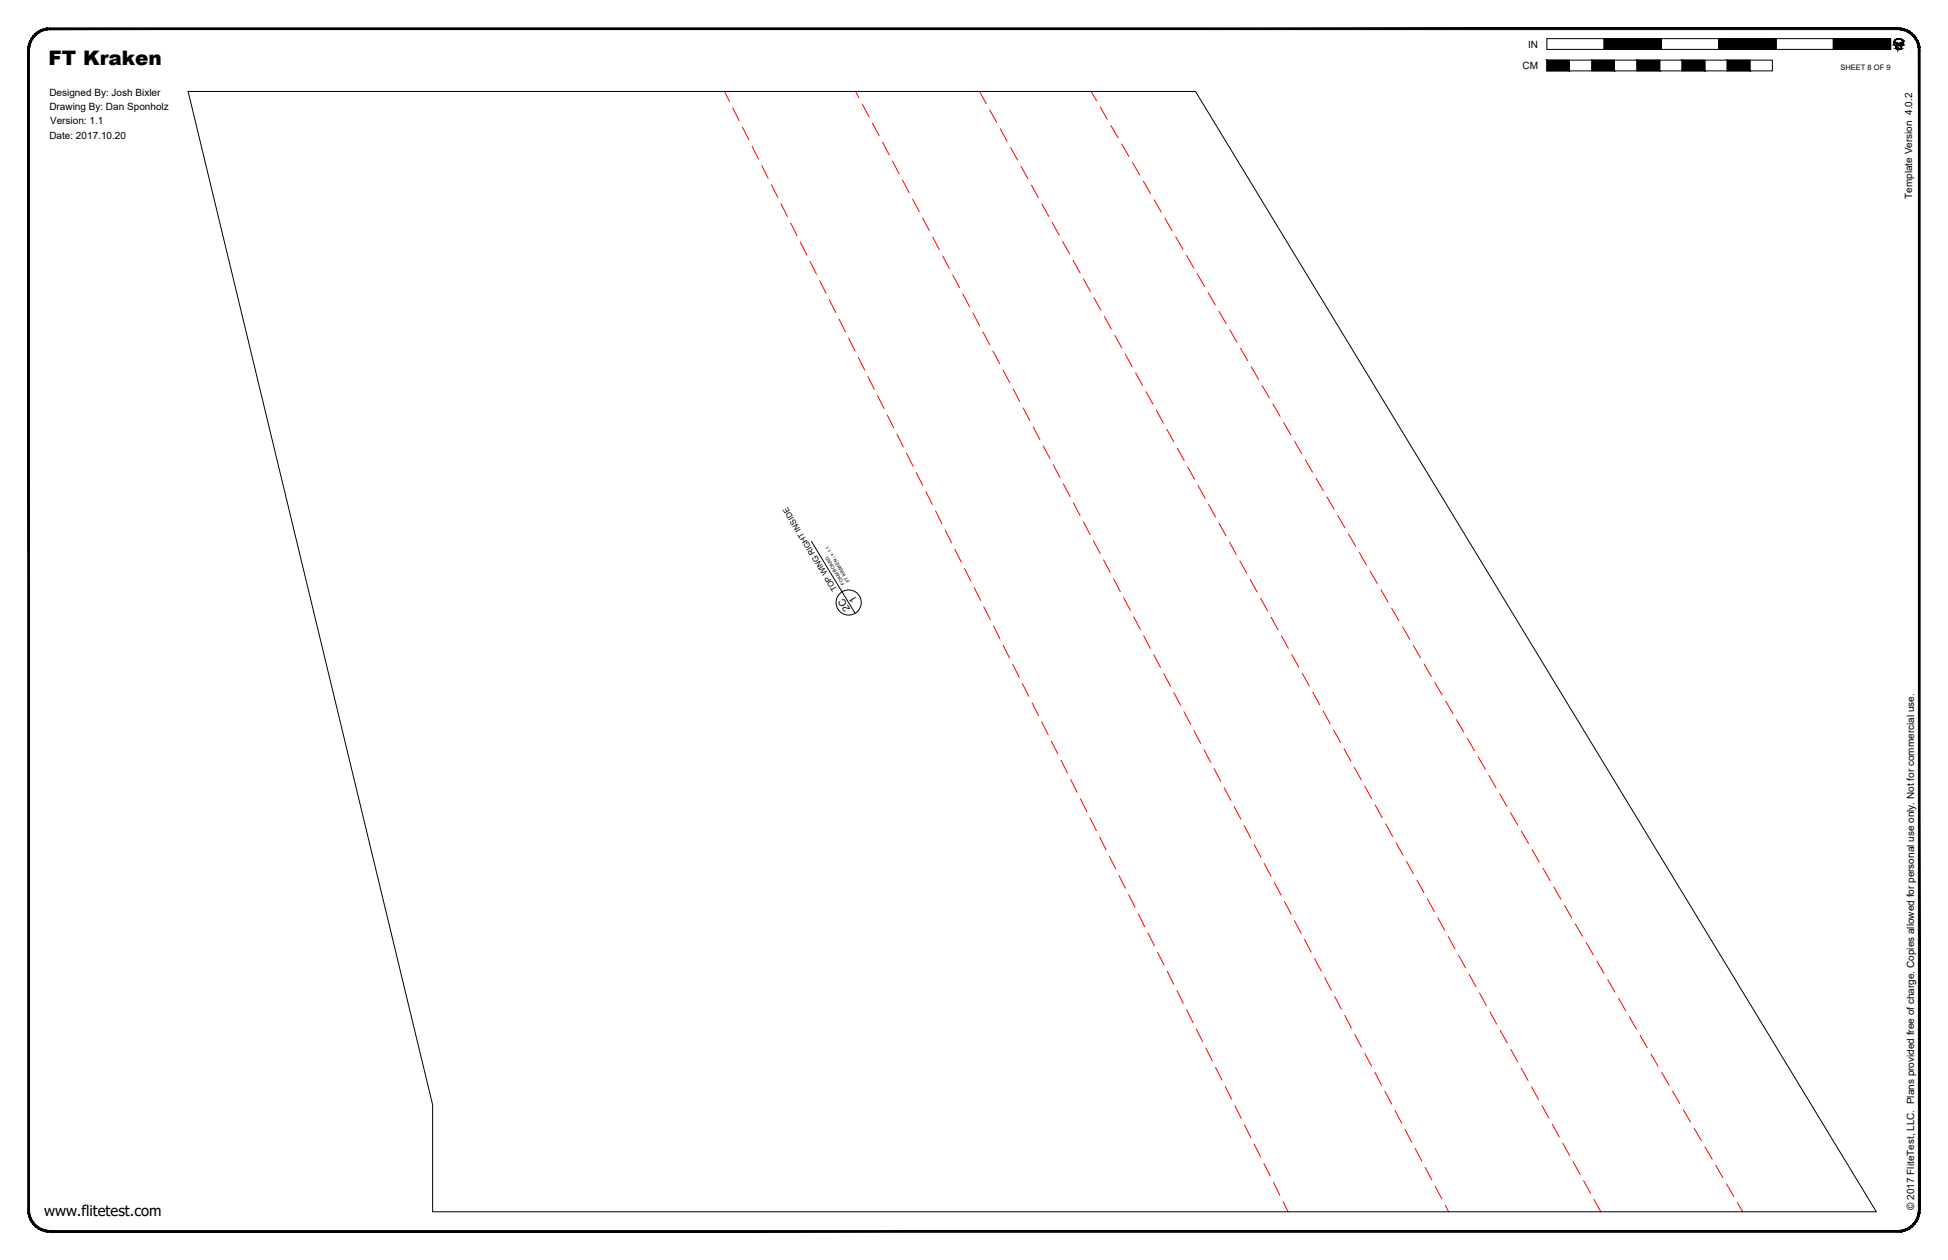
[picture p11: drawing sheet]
<svg xmlns="http://www.w3.org/2000/svg" width="864mm" height="559mm" viewBox="0 0 864 559" stroke-linecap="round" stroke-linejoin="round" font-family="sans-serif">
<!-- layer: 02 SCORE -->
<g fill="none" stroke="#f00" stroke-width=".44">
<path d="M321.2 40.6l2.2 4.4M324.9 47.9l2.8 5.6M329.1 56.3l2.9 5.7M379.3 40.6l1.5 2.8M382.3 46.2l3 5.6M386.8 54.6l2.9 5.6M434.2 40.6l3 5.4M438.8 48.7l3.1 5.6M443.4 57.1l3.1 5.5M483.7 40.6l2.4 4.1M487.7 47.4l3.2 5.5M492.5 55.6l3.2 5.6"/>
<path d="M333.4 64.9l2.9 5.6M337.7 73.4l2.8 5.7M391.2 63l3 5.6M395.6 71.5l3 5.6M400.1 79.9l3 5.6M448 65.4l3.1 5.6M452.7 73.8l3 5.5M497.3 63.9l3.2 5.5M502.1 72.1l3.2 5.5M342 81.9l2.8 5.6M346.2 90.4l2.9 5.7M350.6 98.9l2.8 5.7"/>
<path d="M404.6 88.3l3 5.6M409 96.7l3 5.6M457.3 82.1l3 5.5M461.9 90.4l3.1 5.6M466.5 98.8l3.1 5.5M506.9 80.4l3.2 5.5M511.6 88.6l3.3 5.5M516.5 96.8l3.1 5.5M354.8 107.4l2.8 5.7M359.1 115.9l2.9 5.7M413.5 105.2l2.9 5.6M417.9 113.5l3 5.6"/>
<path d="M471.1 107.1l3.1 5.5M475.7 115.4l3.1 5.6M521.2 105.1l3.2 5.5M526 113.3l3.2 5.5M363.4 124.5l2.8 5.6M367.7 132.9l2.8 5.7M422.4 122l3 5.6M426.9 130.4l2.9 5.6M431.3 138.8l3 5.6M480.3 123.7l3.1 5.6M484.9 132l3.2 5.6M530.8 121.5l3.2 5.5"/>
<path d="M535.6 129.8l3.2 5.5M540.4 138l3.2 5.5M371.9 141.5l2.9 5.6M376.2 150l2.9 5.7M380.5 158.5l2.8 5.6M435.8 147.2l2.9 5.6M440.2 155.7l3 5.6M489.6 140.4l3.1 5.5M494.2 148.7l3.1 5.6M498.8 157l3.1 5.6M545.2 146.2l3.2 5.5M549.9 154.5l3.3 5.5"/>
<path d="M384.8 167l2.8 5.7M389.1 175.5l2.8 5.7M444.7 164.1l2.9 5.6M449.1 172.5l3 5.6M503.5 165.4l3 5.5M508.1 173.7l3 5.6M554.8 162.7l3.1 5.5M559.5 170.9l3.2 5.5M564.3 179.2l3.2 5.5M393.3 184l2.9 5.7M397.6 192.5l2.9 5.7M453.6 180.9l3 5.6"/>
<path d="M458.1 189.3l2.9 5.7M462.5 197.8l3 5.6M512.7 182.1l3.1 5.5M517.3 190.4l3.1 5.5M521.9 198.7l3.1 5.6M569.1 187.4l3.2 5.5M573.9 195.6l3.2 5.6M401.9 201.1l2.9 5.6M406.2 209.5l2.8 5.7M410.5 218.1l2.8 5.6M466.9 206.2l3 5.6M471.4 214.6l3 5.6"/>
<path d="M526.5 207.1l3.1 5.5M531.1 215.4l3.2 5.5M578.7 203.9l3.2 5.5M583.5 212.1l3.2 5.5M414.7 226.6l2.9 5.7M419 235.1l2.9 5.6M475.9 223l2.9 5.6M480.3 231.4l3 5.7M484.8 239.8l2.9 5.7M535.8 223.7l3.1 5.6M540.4 232.1l3.1 5.5M588.2 220.4l3.3 5.5"/>
<path d="M593.1 228.6l3.1 5.5M597.8 236.8l3.2 5.5M423.3 243.6l2.9 5.7M427.6 252.1l2.8 5.7M489.2 248.3l3 5.6M493.7 256.7l3 5.6M545 240.4l3.1 5.6M549.6 248.7l3.1 5.5M554.3 257l3 5.6M602.6 245.1l3.2 5.5M607.4 253.3l3.2 5.5M431.9 260.6l2.8 5.7"/>
<path d="M436.1 269.1l2.9 5.7M440.4 277.6l2.9 5.7M498.1 265.1l3 5.6M502.6 273.5l2.9 5.6M558.9 265.4l3 5.5M563.5 273.7l3.1 5.5M612.2 261.5l3.2 5.5M617 269.8l3.2 5.5M621.8 278l3.2 5.5M444.7 286.1l2.8 5.7M449 294.7l2.9 5.6M507 282l3 5.6"/>
<path d="M511.5 290.4l3 5.6M516 298.8l2.9 5.6M568.1 282l3.1 5.6M572.7 290.4l3.1 5.5M577.4 298.7l3.1 5.5M626.5 286.2l3.3 5.5M631.4 294.5l3.1 5.5M453.2 303.2l2.9 5.6M457.6 311.7l2.8 5.6M520.4 307.2l3 5.6M524.9 315.7l3 5.6M582 307l3.1 5.6"/>
<path d="M586.6 315.4l3.1 5.5M636.1 302.7l3.2 5.5M640.9 310.9l3.2 5.5M645.7 319.2l3.2 5.5M461.8 320.2l2.9 5.7M466.1 328.7l2.9 5.7M470.4 337.2l2.8 5.7M529.3 324l3 5.7M533.8 332.5l2.9 5.6M591.2 323.7l3.1 5.5M595.8 332l3.1 5.6M650.5 327.4l3.2 5.5"/>
<path d="M655.3 335.6l3.2 5.6M474.7 345.7l2.8 5.7M478.9 354.2l2.9 5.7M538.2 340.9l3 5.6M542.7 349.3l3 5.6M547.2 357.7l2.9 5.6M600.4 340.4l3.1 5.5M605.1 348.7l3 5.6M609.7 357l3 5.6M660.1 343.9l3.2 5.5M664.9 352.1l3.2 5.5M483.2 362.7l2.9 5.7"/>
<path d="M487.5 371.2l2.9 5.7M491.8 379.8l2.9 5.6M551.6 366.2l3 5.6M556 374.6l3 5.6M614.3 365.4l3.1 5.5M618.9 373.7l3.1 5.6M669.7 360.4l3.1 5.5M674.5 368.6l3.1 5.5M679.2 376.8l3.2 5.5M496.1 388.3l2.8 5.6M500.4 396.8l2.8 5.6M560.5 383l3 5.6"/>
<path d="M565 391.4l2.9 5.6M569.4 399.8l3 5.7M623.6 382l3 5.5M628.2 390.3l3.1 5.6M632.8 398.7l3.1 5.5M684 385.1l3.2 5.5M688.8 393.3l3.2 5.5M504.6 405.3l2.9 5.7M508.9 413.8l2.9 5.6M573.9 408.3l2.9 5.6M578.3 416.7l3 5.6M637.4 407l3.1 5.5"/>
<path d="M642 415.3l3.1 5.6M693.6 401.5l3.2 5.5M698.4 409.8l3.2 5.5M703.2 418l3.2 5.5M513.2 422.3l2.9 5.7M517.5 430.8l2.8 5.7M521.8 439.3l2.8 5.7M582.8 425.1l3 5.6M587.2 433.5l3 5.6M646.6 423.7l3.1 5.5M651.2 432l3.1 5.6M708 426.2l3.1 5.5"/>
<path d="M712.8 434.5l3.1 5.5M526 447.8l2.9 5.7M530.3 456.4l2.9 5.6M591.7 442l3 5.6M596.2 450.4l2.9 5.6M600.6 458.8l3 5.6M655.9 440.3l3 5.6M660.5 448.7l3 5.5M665.1 457l3.1 5.6M717.5 442.7l3.2 5.5M722.3 450.9l3.2 5.6M727.1 459.2l3.2 5.5"/>
<path d="M534.6 464.8l2.8 5.7M538.9 473.4l2.9 5.6M605.1 467.2l2.9 5.6M609.5 475.6l3 5.7M669.8 465.3l3 5.6M674.4 473.7l3 5.5M731.9 467.4l3.2 5.5M736.7 475.7l3.2 5.5M543.1 481.9l2.9 5.7M547.5 490.4l2.8 5.6M551.7 498.9l2.9 5.7M614 484l3 5.6"/>
<path d="M618.5 492.5l2.9 5.6M679 482l3.1 5.6M683.6 490.3l3.1 5.6M688.2 498.7l3.1 5.5M741.5 483.9l3.2 5.5M746.3 492.1l3.2 5.5M556 507.4l2.9 5.7M560.3 515.9l2.8 5.7M622.9 500.9l2.9 5.6M627.3 509.3l3 5.6M631.8 517.7l3 5.6M692.8 507l3.1 5.6"/>
<path d="M697.4 515.3l3.1 5.5M751.1 500.4l3.1 5.5M755.8 508.6l3.3 5.5M760.6 516.8l3.2 5.5M564.6 524.4l2.8 5.7M568.8 533l2.3 4.4M636.3 526.2l2.9 5.6M640.7 534.5l1.5 2.9M702 523.6l3.1 5.6M706.7 532l3 5.4M765.4 525.1l3.2 5.5M770.2 533.3l2.4 4.1"/>
</g>
<!-- layer: 01 CUT -->
<path d="M83.4 40.6h446.6l301.8 496.8h-640v-47.4z" fill="none" stroke="#000" stroke-width=".44"/>
<!-- layer: 23 NOTES -->
<g fill="none" stroke="#000" stroke-width=".44">
<path d="M359.7 240.1l19.4 31.9"/>
<circle cx="376.2" cy="267.2" r="5.6"/>
</g>
<!-- layer: 21 FULL-SIZE -->
<path d="M685.8 17.1h25.4v4.8h-25.4zM711.2 17.1h25.4v4.8h-25.4zM736.6 17.1h25.4v4.8h-25.4zM762 17.1h25.4v4.8h-25.4zM787.4 17.1h25.4v4.8h-25.4zM812.8 17.1h25.4v4.8h-25.4zM839.9 18.7a1.98 1.98 0 0 1 1.9-1.5 1.98 1.98 0 0 1 1.9 1.5v1.3l-.9 .3v1.2l-1 .3-.1-.3v.3l-.2-.5-.1 .4-.4-.1v-.6l-.3 .5v-1.2l-.9-.3M840.1 18.8l1.3 .4 .2 .3 1.9-.7v.3l-1.7 1.2-1.7-1.2zM840.1 17.8a2.16 2.16 0 0 1 3.7 .9v1.3l-.9 .3v1.3l-1.1 .3-1.2-.3v-1.3l-.8-.3v-1.6zM685.8 26.7h9.9v4.7h10.1v-4.7h9.9v4.7h10.1v-4.7h10v4.7h10v-4.7h10v4.7h9.9v-4.7h10.1v4.7h9.9v-4.7h-9.9v4.7h-10.1v-4.7h-9.9v4.7h-10v-4.7h-10v4.7h-10v-4.7h-10.1v4.7h-9.9v-4.7h-10.1v4.7h-9.9zM841.1 21.7v-.5l.1 .5" fill="none" stroke="#000" stroke-width=".44"/>
<g fill="#000" stroke="#000" stroke-width=".44">
<path d="M839.9 18.2l-.1 .2zM840.1 18.8l1.1 .3h-1.1zM840.7 19.5h2.1l-1 .8zM841.4 17.2h.7zM842.4 19.1l1.1-.3v.3zM843.5 20h.3zM841.4 21.8h.7zM842.5 21.6h.4zM842.8 20.3h.3z"/>
<path d="M20.8 12.5l1.4-.1v.7zM20.8 12.5l.1 .7 1.3-.1zM19.4 12.8l1.4-.3 .1 .7zM19.4 12.8l.2 .7 1.3-.3zM18.1 13.3l1.3-.5 .2 .7zM18.1 13.3l.3 .7 1.2-.5zM16.9 13.9l1.2-.6 .3 .7zM16.9 13.9l.4 .7 1.1-.6zM15.7 14.8l1.2-.9 .4 .7zM15.7 14.8l.5 .6 1.1-.8zM15.7 14.8l.5 .6-1.5 .4zM14.7 15.8l.6 .5 .9-.9zM14.7 15.8l.6 .5-1.4 .6zM13.9 16.9l.6 .4 .8-1zM13.9 16.9l.6 .4-1.3 .9zM13.2 18.2l.7 .3 .6-1.2zM13.2 18.2l.7 .3-1.2 1zM12.7 19.5l.7 .2 .5-1.2zM12.7 19.5l.7 .2-1 1.2zM13.4 19.7l-1 1.2 .7 .1zM12.4 20.9l.7 .1-.8 1.3zM13.1 21l-.8 1.3h.7z"/>
<path d="M711.2 17.1l25.4 4.8v-4.8zM711.2 17.1l25.4 4.8h-25.4z"/>
<path d="M762 17.1l25.4 4.8v-4.8zM762 17.1l25.4 4.8h-25.4z"/>
<path d="M812.8 17.1l25.4 4.8v-4.8zM812.8 17.1l25.4 4.8h-25.4z"/>
<path d="M839.8 18.7v1.3zM839.8 18.7v1.3z"/>
<path d="M839.8 20h.2zM839.8 20h.2z"/>
<path d="M839.8 18.4v.3zM839.8 18.4v.3z"/>
<path d="M840.7 17.4h.2zM840.5 17.5l.2-.1z"/>
<path d="M840.1 19.1l1.3 .1zM840.1 19.1l1.3 .1z"/>
<path d="M840.9 17.3h.4zM840.7 17.4l.2-.1zM840.7 17.4h.2zM840.7 17.4h.2z"/>
<path d="M22.2 13.1h819.2v-.7zM22.2 12.4h819.2l-819.2 .7z"/>
<path d="M840.2 19.2l1.2 .1zM840.2 19.2l1.2 .1z"/>
<path d="M840.4 19.3l1.2 .2zM840.4 19.3l1.2 .2z"/>
<path d="M841 17.2h.5zM840.9 17.3h.4z"/>
<path d="M841.1 17.2h.5zM841 17.2h.5z"/>
<path d="M841.4 17.2h1.1zM841.1 17.2h1.4z"/>
<path d="M842 17.2h.5zM842 17.2h.5z"/>
<path d="M842 17.2l.6 .1zM842 17.2l.6 .1z"/>
<path d="M842.3 17.3l.5 .1zM842.3 17.3l.5 .1z"/>
<path d="M842.6 17.4h.3zM842.6 17.4h.3z"/>
<path d="M842.6 17.4l.5 .1zM842.6 17.4l.5 .1z"/>
<path d="M842.9 17.5l.3 .1zM842.9 17.5l.3 .1z"/>
<path d="M842.1 19.3h1zM842.1 19.3l.7 .2h-.8z"/>
<path d="M843 17.6l.3 .1zM843 17.6l.3 .1z"/>
<path d="M843.2 17.7l.2 .1zM843.2 17.7l.2 .1z"/>
<path d="M842.1 19.2h1.3zM842.1 19.2l1 .1z"/>
<path d="M843.3 17.8l.2 .1zM843.3 17.8l.2 .1z"/>
<path d="M842.4 19.1h1.1zM842.1 19.2h1.3z"/>
<path d="M843.4 17.9l.2 .2zM843.4 17.9l.2 .2z"/>
<path d="M843.6 18.2l.1 .2zM843.6 18.2l.1 .2z"/>
<path d="M843.7 18.4l.1 .3zM843.7 18.4l.1 .3z"/>
<path d="M843.7 18.7l.1 1.3zM843.7 18.7l.1 1.3z"/>
<path d="M12.3 22.3l.7 514.3v-514.3zM12.3 22.3l.7 514.3h-.7z"/>
<path d="M685.8 26.7l9.9 4.7v-4.7zM685.8 26.7l9.9 4.7h-9.9z"/>
<path d="M705.8 26.7l9.9 4.7v-4.7zM705.8 26.7l9.9 4.7h-9.9z"/>
<path d="M725.8 26.7l10 4.7v-4.7zM725.8 26.7l10 4.7h-10z"/>
<path d="M745.8 26.7l10 4.7v-4.7zM745.8 26.7l10 4.7h-10z"/>
<path d="M765.7 26.7l10.1 4.7v-4.7zM765.7 26.7l10.1 4.7h-10.1z"/>
<path d="M839.8 20l.9 .3zM839.8 20l.9 .3z"/>
<path d="M840.4 20.3h.3zM840.4 20.3h.3z"/>
<path d="M840.6 20.3l.1 1.2zM840.6 20.3l.1 1.2z"/>
<path d="M840.6 21.5l.2 .1zM840.6 21.5l.2 .1z"/>
<path d="M840.8 21l.2 .5zM840.8 21l.2 .5z"/>
<path d="M840.6 21.6h.4zM840.6 21.6h.4zM840.6 21.6h.4zM840.6 21.6h.4z"/>
<path d="M840.6 21.6h.4zM840.6 21.6h.4z"/>
<path d="M840.6 21.6l.5 .1zM840.6 21.6l.5 .1z"/>
<path d="M841.1 21.2l.1 .4zM841.1 21.2l.1 .4z"/>
<path d="M840.7 21.7h.5zM840.7 21.7h.5z"/>
<path d="M840.9 21.7h.5zM840.9 21.7h.5z"/>
<path d="M841.4 21.3l.1 .4zM841.4 21.3l.1 .4z"/>
<path d="M841 21.7l.5 .1zM841 21.7l.5 .1z"/>
<path d="M841.1 21.8h.6zM841.1 21.8h.6z"/>
<path d="M841.7 21.5l.1 .3zM841.7 21.5l.1 .3z"/>
<path d="M841.3 21.8h.5zM841.3 21.8h.5z"/>
<path d="M841.9 21.8h.3zM841.8 21.8h.3z"/>
<path d="M842.8 20.3l.1 1.2zM842.8 20.3l.1 1.2z"/>
<path d="M842.2 21.8l.7-.2zM841.9 21.8l.6-.2z"/>
<path d="M843.1 20.3l.7-.3zM842.8 20.3l.7-.3z"/>
<path d="M851.1 20.9l.1 1.4h-.7zM850.4 21l.1 1.3 .6-1.4zM850.8 19.5l.3 1.4-.7 .1zM850.1 19.7l.3 1.3 .4-1.5zM850.3 18.2l.5 1.3-.7 .2zM849.6 18.5l.5 1.2 .2-1.5zM849.6 16.9l.7 1.3-.7 .3zM849 17.3l.6 1.2v-1.6zM848.8 15.8l.8 1.1-.6 .4zM848.3 16.3l.7 1-.2-1.5zM847.8 14.8l1 1-.5 .5zM847.8 14.8l-.5 .6 1 .9zM846.7 13.9l1.1 .9-.5 .6zM846.7 13.9l-.4 .7 1 .8zM845.4 13.3l1.3 .6-.4 .7zM845.4 13.3l-.3 .7 1.2 .6zM844.1 12.8l1.3 .5-.3 .7zM844.1 12.8l-.2 .7 1.2 .5zM842.7 12.5l1.4 .3-.2 .7zM842.7 12.5l-.1 .7 1.3 .3zM841.4 12.4l1.3 .1-.1 .7zM841.4 12.4v.7l1.2 .1z"/>
<path d="M12.3 536.6h.7l-.6 1.4zM13 536.6l-.6 1.4 .7-.1zM12.4 538l.7-.1-.4 1.5zM13.1 537.9l-.4 1.5 .7-.2zM12.7 539.4l.7-.2-.2 1.5zM13.4 539.2l-.2 1.5 .7-.3zM13.2 540.7l.7-.3v1.5zM13.9 540.4v1.5l.6-.4zM13.9 541.9l.6-.4 .2 1.6zM14.5 541.5l.2 1.6 .6-.5zM14.7 543.1l.6-.5 .4 1.5zM15.3 542.6l.4 1.5 .5-.6zM16.2 543.5l.7 1.5-1.2-.9zM16.2 543.5l.7 1.5 .4-.7zM17.3 544.3l.8 1.3-1.2-.6zM17.3 544.3l.8 1.3 .3-.7zM18.4 544.9l1 1.2-1.3-.5zM18.4 544.9l1 1.2 .2-.7zM19.6 545.4l1.2 1-1.4-.3zM19.6 545.4l1.2 1 .1-.7zM20.9 545.7l1.3 .8-1.4-.1zM20.9 545.7l1.3 .8v-.7z"/>
<path d="M850.5 22.3v514.3h.7zM850.5 22.3h.7v514.3z"/>
<path d="M22.2 545.8v.7l819.2-.7zM22.2 546.5l819.2-.7v.7z"/>
<path d="M841.4 545.8l1.3 .6-1.3 .1zM841.4 545.8l1.3 .6-.1-.7zM842.6 545.7l1.5 .4-1.4 .3zM842.6 545.7l1.5 .4-.2-.7zM843.9 545.4l1.5 .2-1.3 .5zM843.9 545.4l1.5 .2-.3-.7zM845.1 544.9l1.6 .1-1.3 .6zM845.1 544.9l1.6 .1-.4-.7zM846.3 544.3l1.5-.2-1.1 .9zM846.3 544.3l1.5-.2-.5-.6zM847.3 543.5l1.5-.4-1 1zM847.3 543.5l1.5-.4-.5-.5zM848.3 542.6l1.3-.7-.8 1.2zM849 541.5l-.7 1.1 1.3-.7zM849 541.5l1.3-.8-.7 1.2zM849.6 540.4l-.6 1.1 1.3-.8zM849.6 540.4l1.2-1-.5 1.3zM850.1 539.2l-.5 1.2 1.2-1zM851.1 538l-.3 1.4-.7-.2zM850.4 537.9l-.3 1.3 1-1.2zM851.2 536.6l-.1 1.4-.7-.1zM850.5 536.6l-.1 1.3 .8-1.3z"/>
</g>
<text font-size="8.9" x="21.5" y="28.6">FT Kraken</text>
<text font-size="6.6" x="19.5" y="539.1">www.flitetest.com</text>
<g font-size="4.4">
<text x="677.5" y="21.1">IN</text>
<text x="675" y="30.6">CM</text>
<text x="21.9" y="42.4">Designed By: Josh Bixler</text>
<text x="21.9" y="48.8">Drawing By: Dan Sponholz</text>
<text x="22.2" y="55.1">Version: 1.1</text>
<text x="21.9" y="61.5">Date: 2017.10.20</text>
<text x="847.7" y="88.2" transform="rotate(-90 847.7 88.2)">Template Version 4.0.2</text>
<text x="380.2" y="266.2" transform="rotate(-122 380.2 266.2)">1</text>
<text x="377" y="270.1" transform="rotate(-121 377 270.1)">2C</text>
<text x="848.5" y="536.6" transform="rotate(-90 848.5 536.6)">© 2017 FliteTest, LLC. Plans provided free of charge. Copies allowed for personal use only. Not for commercial use.</text>
</g>
<text font-size="3.5" x="371.3" y="261.3" transform="rotate(-121 371.3 261.3)">TOP WING RIGHT INSIDE</text>
<text font-size="3.3" x="816" y="31.1">SHEET 8 OF 9</text>
<g font-size="2.1">
<text x="376.8" y="257.8" transform="rotate(-121 376.8 257.8)">FT KRAKEN - v.1.1</text>
<text x="374.6" y="259" transform="rotate(-121 374.6 259)">FOAM BOARD</text>
</g>
</svg>
